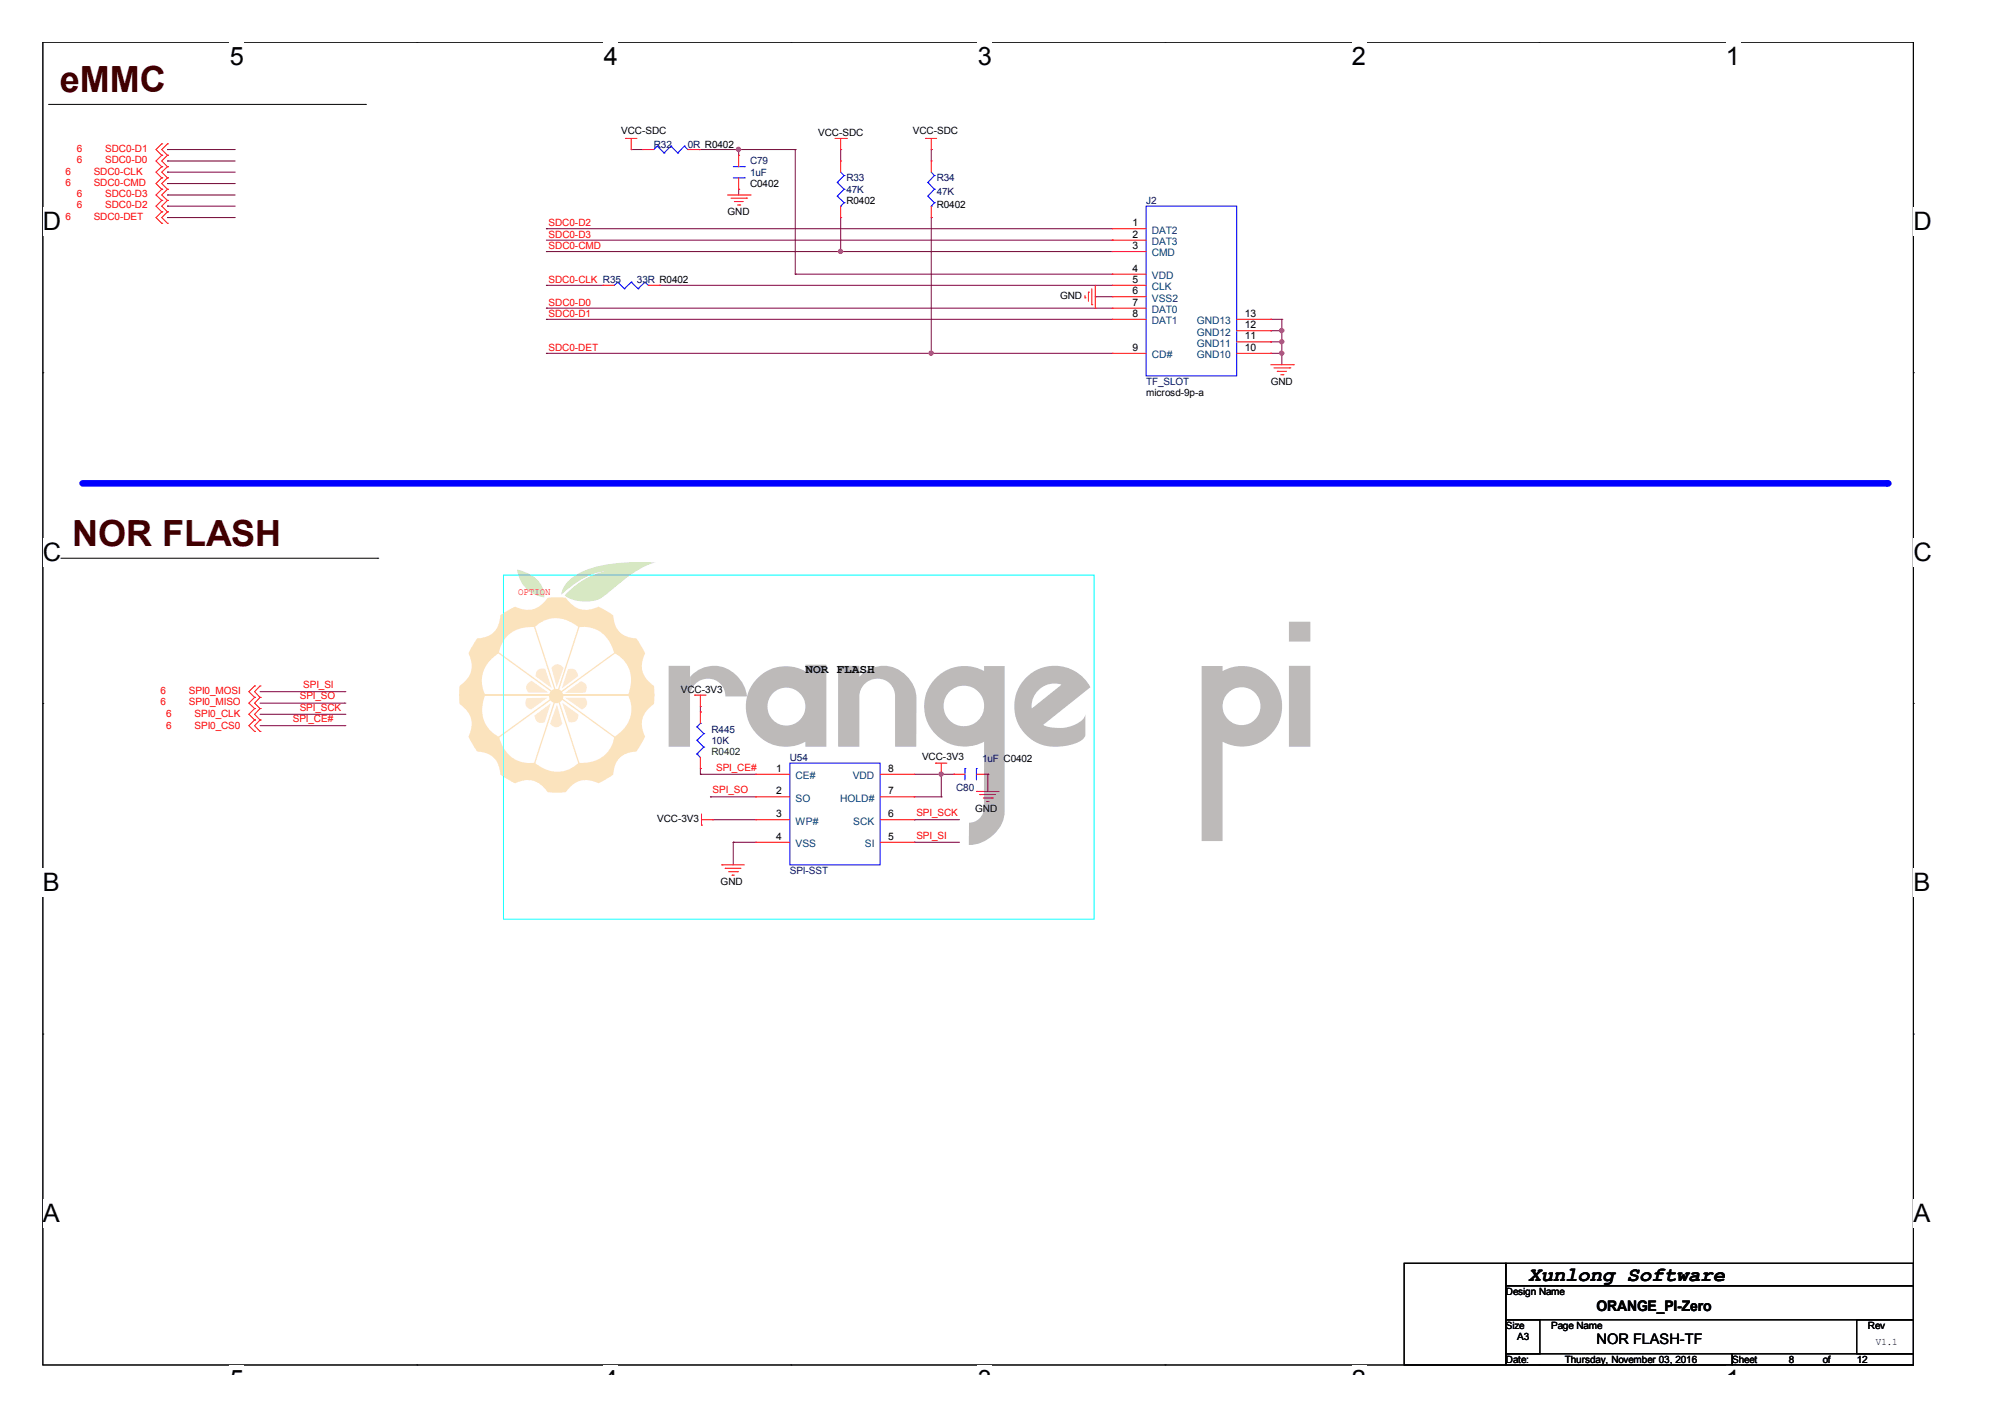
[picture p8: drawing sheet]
<svg xmlns="http://www.w3.org/2000/svg" width="297mm" height="210mm" viewBox="0 0 297 210" stroke-linecap="round" stroke-linejoin="round" font-family="sans-serif">
<path d="M6.3 6.2h277.2v196h-277.1z" fill="none" stroke="#000" stroke-width=".15"/>
<g fill="#fff">
<path d="M34 6.2h2.2v4.3h-2.2z"/>
<path d="M34 202.2h2.2v1.4h-2.2z"/>
</g>
<path d="M61.8 6.2h.1M61.8 202.2h.1" fill="none" stroke="#000" stroke-width=".15"/>
<g fill="#fff">
<path d="M89.5 6.2h2.1v4.3h-2.1z"/>
<path d="M89.5 202.2h2.1v1.4h-2.1z"/>
</g>
<path d="M117.2 6.2h.1M117.2 202.2h.1" fill="none" stroke="#000" stroke-width=".15"/>
<g fill="#fff">
<path d="M144.9 6.2h2.1v4.3h-2.1z"/>
<path d="M144.9 202.2h2.1v1.4h-2.1z"/>
</g>
<path d="M172.6 6.2h.1M172.6 202.2h.1" fill="none" stroke="#000" stroke-width=".15"/>
<g fill="#fff">
<path d="M200.3 6.2h2.1v4.3h-2.1z"/>
<path d="M200.3 202.2h2.1v1.4h-2.1z"/>
</g>
<path d="M228 6.2h.1M228 202.2h.1" fill="none" stroke="#000" stroke-width=".15"/>
<g fill="#fff">
<path d="M255.7 6.2h2.1v4.3h-2.1z"/>
<path d="M255.7 202.2h2.1v1.4h-2.1z"/>
<path d="M6.3 30.7h2.8v4.2h-2.8z"/>
<path d="M283.5 30.7h2.7v4.2h-2.7z"/>
<path d="M6.3 79.7h2.8v4.2h-2.8z"/>
<path d="M283.5 79.7h2.7v4.2h-2.7z"/>
</g>
<path d="M6.3 55.2h.1M283.5 55.2h.1" fill="none" stroke="#000" stroke-width=".15"/>
<g fill="#fff">
<path d="M6.3 128.7h2.6v4.2h-2.6z"/>
<path d="M283.5 128.7h2.5v4.2h-2.5z"/>
</g>
<path d="M6.3 104.2h.1M283.5 104.2h.1" fill="none" stroke="#000" stroke-width=".15"/>
<g fill="#fff">
<path d="M6.3 177.6h2.6v4.3h-2.6z"/>
<path d="M283.5 177.6h2.5v4.3h-2.5z"/>
</g>
<path d="M7.2 15.5h46.9M54.1 15.5h.1M6.3 153.2h.1M283.5 153.2h.1" fill="none" stroke="#000" stroke-width=".15"/>
<path d="M12.2 71.6h267.4" fill="none" stroke="#00f" stroke-width=".97"/>
<circle cx="279.6" cy="71.6" r=".49" fill="#00f"/>
<path d="M9 82.7h47M56 82.7h.1" fill="none" stroke="#000" stroke-width=".15"/>
<path d="M74.6 85.2h87.5v51h-87.5z" fill="none" stroke="#0ff" stroke-width=".15"/>
<path d="M138 52.3h.1M138 52.3h26.8" fill="none" stroke="#800040" stroke-width=".15"/>
<circle cx="137.9" cy="52.3" r=".32" fill="#f0f"/>
<circle cx="137.9" cy="52.3" r=".32" fill="none" stroke="#f0f" stroke-width=".15"/>
<g fill="none" stroke="#800040" stroke-width=".15">
<path d="M80.9 33.9h.1M80.9 37.3h.1M80.9 35.6h83.9M80.9 33.9h83.9M80.9 37.3h83.9M109.4 28h.1M109.4 28v.9M124.5 37.3h.1M164.8 35.6h.1M80.9 45.6h.1M80.9 47.3h.1M80.9 45.6h83.9"/>
<path d="M80.9 47.3h83.9"/>
</g>
<circle cx="124.5" cy="37.2" r=".32" fill="#f0f"/>
<circle cx="124.5" cy="37.2" r=".32" fill="none" stroke="#f0f" stroke-width=".15"/>
<g fill="none" stroke="#800040" stroke-width=".15">
<path d="M93.5 22.2h.1M93.5 22.2h1.7M103.6 22.2h14.2M103.6 22.2h.1M109.4 22.2h.1M109.4 22.2v.8M124.5 32.2h.1M124.5 22.2h.1M124.5 22.2v1.6M124.5 32.2v5.1M138 32.2h.1M138 22.2h.1"/>
<path d="M138 22.2v1.6M138 32.2v20.1M80.9 42.3h8.4M80.9 42.3h.1M97.7 42.3h.1M97.7 42.3h67.1M117.8 40.6h.1M117.8 40.6h47M188.3 52.3h1.6M188.3 52.3h.1M189.9 52.3h.1M189.9 52.3v1.7"/>
</g>
<circle cx="109.4" cy="22.1" r=".32" fill="#f0f"/>
<circle cx="109.4" cy="22.1" r=".32" fill="none" stroke="#f0f" stroke-width=".15"/>
<path d="M117.8 22.2h.1M117.8 22.2v18.4M189.9 50.6h.1M189.9 50.6v1.7" fill="none" stroke="#800040" stroke-width=".15"/>
<circle cx="189.9" cy="52.3" r=".32" fill="#f0f"/>
<circle cx="189.9" cy="52.3" r=".32" fill="none" stroke="#f0f" stroke-width=".15"/>
<circle cx="189.9" cy="50.6" r=".32" fill="#f0f"/>
<circle cx="189.9" cy="50.6" r=".32" fill="none" stroke="#f0f" stroke-width=".15"/>
<path d="M188.3 47.3h1.6M188.3 49h1.6M188.3 47.3h.1M188.3 49h.1" fill="none" stroke="#800040" stroke-width=".15"/>
<circle cx="189.9" cy="49" r=".32" fill="#f0f"/>
<circle cx="189.9" cy="49" r=".32" fill="none" stroke="#f0f" stroke-width=".15"/>
<g fill="none" stroke="#800040" stroke-width=".15">
<path d="M24.8 22.2h.1M24.8 23.8h.1M24.8 25.5h.1M24.8 27.2h.1M24.8 28.9h.1M24.8 30.5h.1M24.8 32.2h.1M24.8 22.2h10M24.8 23.8h10M24.8 25.5h10M24.8 27.2h10M24.8 28.9h10"/>
<path d="M24.8 30.5h10M24.8 32.2h10M80.9 52.3h57.1M80.9 52.3h.1M162.3 44h.1M162.3 44h2.5M188.3 50.6h.1M189.9 47.3h.1M189.9 49h.1M189.9 47.3v3.3h-1.6M38.5 104.2h12.6M38.5 105.8h12.6"/>
<path d="M38.5 102.5h12.6M38.5 107.5h12.6M51.1 104.2h.1M51.1 105.8h.1M51.1 102.5h.1M51.1 107.5h.1M103.8 114.7h8.2M103.8 114.7h.1M103.8 113.8h.1M103.8 105.5h.1M103.8 104.7v.8M103.8 113.8v.9"/>
<path d="M105.2 118h6.8M105.2 118h.1M135.4 114.7h5.9M135.4 118h4M139.4 114.7h.1M139.4 118h.1M139.4 114.7v3.3M141.3 114.7h.1M146.3 114.7h.1M146.3 114.7v2.5M105.6 121.4h6.4M105.6 121.4h.1"/>
<path d="M108.6 124.8h3.4M108.6 124.8h.1M108.6 124.8v3.3M135.4 124.8h6.8M135.4 121.4h6.8M135.4 124.8h.1M135.4 121.4h.1"/>
</g>
<circle cx="139.4" cy="114.7" r=".32" fill="#f0f"/>
<circle cx="139.4" cy="114.7" r=".32" fill="none" stroke="#f0f" stroke-width=".15"/>
<g fill="none" stroke="#f00" stroke-width=".15">
<path d="M24 28l-.9 .9 .9 .8M24 26.3l-.9 .9 .9 .8M24 24.7l-.9 .8 .9 .8M24 23l-.9 .8 .9 .9M24 21.3l-.9 .9 .9 .8M24 29.7l-.9 .8 .9 .9M24 31.4l-.9 .8 .9 .9M24 29.7h.1M24 28h.1M24 26.3h.1M24 24.7h.1M24 23h.1"/>
<path d="M24 21.3h.1M24 31.4h.1M24 33.1h.1M24.8 28l-.8 .9 .8 .8M24.8 26.3l-.8 .9 .8 .8M24.8 24.7l-.8 .8 .8 .8M24.8 23l-.8 .8 .8 .9M24.8 21.3l-.8 .9 .8 .8M24.8 29.7l-.8 .8 .8 .9M24.8 31.4l-.8 .8 .8 .9M24.8 29.7h.1M24.8 28h.1"/>
<path d="M24.8 26.3h.1M24.8 24.7h.1M24.8 23h.1M24.8 21.3h.1M24.8 31.4h.1M24.8 33.1h.1M92.7 20.5h.1M92.7 20.5h1.7M93.5 22.2h.1M93.5 20.5v1.7M95.2 22.2h1.7M95.2 22.2h.1"/>
<path d="M101.9 22.2h1.7M103.6 22.2h.1M107.8 28.9h3.3M108.3 29.4h2.3M108.8 29.9h.1M108.8 29.9h1.3M109.3 30.4h.3M109.4 28h.1M109.4 23h.1M109.4 23v1.7M109.4 26.3v1.7M109.6 30.4h.1"/>
<path d="M110.6 29.4h.1M111.1 28.9h.1M123.7 20.5h1.7M124.5 22.2h.1M124.5 23.8h.1M124.5 32.2h.1M124.5 20.5v1.7M124.5 23.8v1.7M124.5 30.5v1.7M125.4 20.5h.1M137.1 20.5h1.7M137.1 20.5h.1"/>
<path d="M138 22.2h.1M138 23.8h.1M138 32.2h.1M138 20.5v1.7M138 23.8v1.7M138 30.5v1.7M164.8 35.6h5M164.8 37.3h5M164.8 33.9h5M164.8 35.6h.1M164.8 37.3h.1M164.8 33.9h.1"/>
<path d="M89.3 42.3h.1M89.3 42.3h1.7M96.1 42.3h1.6M97.7 42.3h.1M160.7 44.1h.1M160.7 43.8v.3M161.2 43.3h.1M161.2 43.3v1.3M161.8 45.1h.1M161.8 42.8v2.3M162.3 45.6h.1M162.3 42.3v3.3"/>
<path d="M164.8 40.6h5M164.8 42.3h5M164.8 44h5M164.8 45.6h5M164.8 47.3h5M164.8 52.3h5M164.8 40.6h.1M164.8 42.3h.1M164.8 44h.1M164.8 45.6h.1M164.8 47.3h.1M164.8 52.3h.1"/>
<path d="M183.2 47.3h5.1M183.2 52.3h5.1M183.2 50.6h5.1M183.2 49h5.1M188.3 52.3h.1M188.3 50.6h.1M188.3 49h.1M188.3 47.3h.1M188.3 54h3.3M188.7 54.5h2.4M189.2 55h1.4M189.2 55h.1"/>
<path d="M189.7 55.5h.4M190.1 55.5h.1M191.1 54.5h.1M191.6 54h.1M37.7 101.6l-.8 .9 .8 .8M37.7 103.3l-.8 .9 .8 .8M37.7 105l-.8 .8 .8 .9M37.7 106.7l-.8 .8 .8 .8M37.7 101.6h.1M37.7 103.3h.1M37.7 105h.1M37.7 106.7h.1"/>
<path d="M37.7 108.3h.1M38.5 101.6h.1M38.5 103.3h.1M38.5 105h.1M38.5 106.7h.1M38.5 108.3h.1M38.5 101.6l-.8 .9 .8 .8M38.5 103.3l-.8 .9 .8 .8M38.5 105l-.8 .8 .8 .9M38.5 106.7l-.8 .8 .8 .8M102.9 103h1.7M102.9 103h.1"/>
<path d="M103.8 104.7h.1M103.8 113.8h.1M103.8 105.5h.1M103.8 103v1.7M103.8 105.5v1.7M103.8 112.2v1.6M112 114.7h5M112 118h5M112 114.7h.1M112 118h.1M130.4 114.7h5M130.4 118h5"/>
<path d="M135.4 118h.1M135.4 114.7h.1M138.6 113h1.7M138.6 113h.1M139.4 114.7h.1M139.4 113v1.7M141.3 114.7h1.7M141.3 114.7h.1M144.7 117.2h3.3M144.7 117.2h.1M144.7 114.7h1.6M145.2 117.7h2.3"/>
<path d="M145.2 117.7h.1M145.7 118.2h1.3M146.2 118.7h.1M146.2 118.7h.3M146.3 114.7h.1M147 118.2h.1M103.9 122.2h.1M103.9 121.4h1.7M103.9 120.6v1.6M105.6 121.4h.1M106.9 128.1h.1M106.9 128.1h3.4"/>
<path d="M107.4 128.6h.1M107.4 128.6h2.4M107.9 129.1h1.4M108.5 129.6h.3M108.5 129.6h.1M109.3 129.1h.1M112 121.4h5M112 124.8h5M112 121.4h.1M112 124.8h.1M130.4 121.4h5M130.4 124.8h5"/>
<path d="M135.4 124.8h.1M135.4 121.4h.1"/>
</g>
<path d="M208 187.1h15.1v15.1h-15.1zM223.1 187.1h60.4v3.4h-60.4zM223.1 190.5h60.4v5h-60.4zM223.1 195.5h5v5h-5zM275.1 195.5h8.4v5h-8.4zM223.1 200.5h33.5v1.7h-33.5zM256.6 200.5h26.9v1.7h-26.9z" fill="none" stroke="#000" stroke-width=".15"/>
<g fill="none" stroke="#00f" stroke-width=".15">
<path d="M97.4 21.6l-.5 .6M97.4 21.6h.1M97.4 21.6l1 1.1M98.4 22.7h.1M99.4 21.6l-1 1.1M99.4 21.6h.1M99.4 21.6l1 1.1M100.4 22.7h.1M101.4 21.6h.1M101.4 21.6l.5 .6M101.4 21.6l-1 1.1M101.9 22.2h.1"/>
<path d="M108.6 26.3h1.7M108.6 24.7h1.7M110.3 26.3h.1M110.3 24.7h.1M124 27h.1M124 29.1h.1M124 27l1.1 1M124 29.1l1.1 .9M124.5 30.5h.1M124.5 25.5l.6 .5M125.1 26h.1M125.1 28h.1"/>
<path d="M125.1 30h.1M125.1 26l-1.1 1M125.1 28l-1.1 1.1M125.1 30l-.6 .5M137.5 27h.1M137.5 29.1h.1M137.5 27l.9 1M137.5 29.1l.9 .9M138 30.5h.1M138 25.5l.4 .5M138.4 26h.1M138.4 28h.1"/>
<path d="M138.4 30h.1M138.4 26l-.9 1M138.4 28l-.9 1.1M138.4 30l-.4 .5M169.8 30.5h13.4v25.2h-13.4zM91.5 41.8l-.5 .5M91.5 41.8h.1M91.5 41.8l1 1M92.5 42.8h.1M93.5 41.8h.1M93.5 41.8l1 1M93.5 41.8l-1 1"/>
<path d="M94.5 42.8h.1M95.5 41.8l-1 1M95.5 41.8h.1M95.5 41.8l.6 .5M96.1 42.3h.1M103.3 111.7h.1M103.3 109.7h.1M103.3 107.7h.1M103.3 111.7l.5 .5M103.3 109.7l1 1M103.3 107.7l1 1M103.8 107.2l-.5 .5"/>
<path d="M103.8 107.2h.1M104.3 110.7l-1 1M104.3 108.7l-1 1M104.3 110.7h.1M104.3 108.7h.1M117 113h13.4v15.1h-13.4zM143 113.8h.1M143 113.8v1.7M144.7 113.8h.1M144.7 113.8v1.7"/>
</g>
<circle cx="137.9" cy="52.3" r=".32" fill="#f0f"/>
<circle cx="137.9" cy="52.3" r=".32" fill="none" stroke="#f0f" stroke-width=".15"/>
<circle cx="124.5" cy="37.2" r=".32" fill="#f0f"/>
<circle cx="124.5" cy="37.2" r=".32" fill="none" stroke="#f0f" stroke-width=".15"/>
<circle cx="109.4" cy="22.1" r=".32" fill="#f0f"/>
<circle cx="109.4" cy="22.1" r=".32" fill="none" stroke="#f0f" stroke-width=".15"/>
<circle cx="189.9" cy="52.3" r=".32" fill="#f0f"/>
<circle cx="189.9" cy="52.3" r=".32" fill="none" stroke="#f0f" stroke-width=".15"/>
<circle cx="189.9" cy="50.6" r=".32" fill="#f0f"/>
<circle cx="189.9" cy="50.6" r=".32" fill="none" stroke="#f0f" stroke-width=".15"/>
<circle cx="189.9" cy="49" r=".32" fill="#f0f"/>
<circle cx="189.9" cy="49" r=".32" fill="none" stroke="#f0f" stroke-width=".15"/>
<circle cx="139.4" cy="114.7" r=".32" fill="#f0f"/>
<circle cx="139.4" cy="114.7" r=".32" fill="none" stroke="#f0f" stroke-width=".15"/>
<g fill="#7bb537">
<path d="M84.3 86a8.7 8.7 0 0 1 4-2 29.6 29.6 0 0 1 8.9-.7 14.6 14.6 0 0 0-5.8 3.4l-.8 .7a5.7 5.7 0 0 1-3 1.7 5.6 5.6 0 0 1-4-.9 11.1 11.1 0 0 1 6.9-3.7 9.7 9.7 0 0 0-6.2 2.6l-1.2 1 .1-.3a3.7 3.7 0 0 1 1.1-1.8z"/>
<path d="M76.6 84.4a5.2 5.2 0 0 1 3.7 2.5l.2 .6 .1 1a4.7 4.7 0 0 1-4-4.1z"/>
</g>
<path d="M70.7 94.6a3.3 3.3 0 0 0 3.4-3.5l2.2-1.2a3.5 3.5 0 0 0 4.8-1.4h2.7a3.5 3.5 0 0 0 4.9 1.4l2.2 1.2a3.3 3.3 0 0 0 3.4 3.5l1.3 2.2a3.5 3.5 0 0 0 1.3 4.8v2.7a3.5 3.5 0 0 0-1.3 4.8l-1.3 2.2a3.3 3.3 0 0 0-3.4 3.5l-2.2 1.2a3.5 3.5 0 0 0-4.9 1.4h-2.7a3.5 3.5 0 0 0-4.8-1.4l-2.2-1.2a3.3 3.3 0 0 0-3.4-3.5l-1.3-2.2a3.5 3.5 0 0 0-1.3-4.8v-2.7a3.5 3.5 0 0 0 1.3-4.8z" fill="#f4a424"/>
<g fill="#fff">
<path d="M82.5 103l8.5-6.3a4.4 4.4 0 0 1 2.4 4.8l-.4 1.5z"/>
<path d="M85.7 92.9a4.4 4.4 0 0 1 4.8 2.5l.5 1.3-8.6 6.3z"/>
<path d="M79.3 92.8a4.4 4.4 0 0 1 5.2-.7l1.2 .8-3.2 10.1-3.3-10.1z"/>
<path d="M75 94.4a5 5 0 0 1 4.2-1.5l3.2 10-8.5-6.2v-.1a4.7 4.7 0 0 1 1.1-2.2z"/>
<path d="M72.8 97.7l1.1-1 8.5 6.3h-10.5a4.4 4.4 0 0 1 .9-5.3z"/>
<path d="M71.9 102.9h10.5l-8.5 6.2a4.4 4.4 0 0 1-2.4-4.7z"/>
<path d="M73.9 109.1l8.6-6.2-3.3 10.1a4.4 4.4 0 0 1-4.7-2.5z"/>
<path d="M82.5 102.9l3.2 10.1a4.4 4.4 0 0 1-5.3 .8l-1.2-.8z"/>
<path d="M82.5 103l8.5 6.2a4.4 4.4 0 0 1-3.8 3.7l-1.5 .1z"/>
<path d="M82.5 102.9h10.5a4.4 4.4 0 0 1-.8 5.3l-1.2 .9z"/>
</g>
<g fill="#f4a424">
<path d="M70.7 111.4l23.4-17 .1 .1-23.4 17z"/>
<circle cx="82.4" cy="103.1" r="1.06"/>
</g>
<path d="M68 103h29" fill="none" stroke="#f4a424" stroke-width=".18"/>
<g fill="#f4a424">
<path d="M86.9 89.2h.1l-8.9 27.6-.2-.1z"/>
<path d="M77.9 89.2h.2l8.9 27.5-.1 .1z"/>
<path d="M70.8 94.4l23.4 17-.1 .1-23.4-17z"/>
</g>
<g fill="#f5b664">
<path d="M81.7 98.9l.4-.4a1.08 1.08 0 0 1 1.4 .4l-1 2.9z"/>
<path d="M79.7 99.2a1.37 1.37 0 0 1 1.1-.1l.9 2.8-2.3-1.7v-.6z"/>
<path d="M78.2 101.3l.6-.5 2.4 1.8h-2.9l-.3-.6v-.4z"/>
<path d="M78.1 103.4h3l-2.4 1.7-.6-.3a1.08 1.08 0 0 1 0-1.4z"/>
<path d="M79.2 106l2.4-1.8-.9 2.8-.6 .1a1.08 1.08 0 0 1-.9-1.1z"/>
<path d="M82.5 104.3l.8 2.9-.4 .4a1.08 1.08 0 0 1-1.4-.4z"/>
<path d="M83.3 104.1l2.4 1.7-.1 .6a1.08 1.08 0 0 1-1.3 .6z"/>
<path d="M83.7 103.4h3l.3 .5a1.08 1.08 0 0 1-.8 1.2z"/>
<path d="M83.7 102.7l2.4-1.8 .5 .3a1.08 1.08 0 0 1 .1 1.4z"/>
<path d="M84.1 99.2l.6-.1a1.08 1.08 0 0 1 .9 1.1l-2.4 1.8z"/>
</g>
<g fill="#231916">
<path d="M124.2 98.6h3.1v1.6a4.8 4.8 0 0 1 7.8 1 4.4 4.4 0 0 1 .7 2.3l-.1 7.1h-3.1v-7.4a2.64 2.64 0 0 0-2.7-2.7 2.64 2.64 0 0 0-2.6 2.7v7.4h-3.1z"/>
<path d="M102.2 100.2v3a2.62 2.62 0 0 1 2.6-2.7 2.62 2.62 0 0 1 2.7 2.7h3.2a4.9 4.9 0 0 0-7.6-3.7zM99.1 98.6h3.1v12h-3.1z"/>
<path d="M113.7 104.7a2.81 2.81 0 0 0 5.6 0 2.81 2.81 0 0 0-5.6 0zM112.2 100.4a5.9 5.9 0 0 1 7.1-1v-.9h3.1v12.1h-3.1v-.7a6 6 0 0 1-7.6-1.7 6 6 0 0 1 .5-7.8z"/>
<path d="M139.8 104.6a3 3 0 0 0 6 0 3 3 0 0 0-6 0zM138.7 100.4a6 6 0 0 1 7.1-1v-.7h3v21.5a5.5 5.5 0 0 1-5.3 5l.1-3.3a2.22 2.22 0 0 0 2.2-2.2v-9.8a6 6 0 0 1-7.7-1.7 6 6 0 0 1 .6-7.8z"/>
<path d="M153.8 102.3a3.2 3.2 0 0 0-.9 2.6l4.4-3.5a3.4 3.4 0 0 0-3.5 .9zM152 100.4a6 6 0 0 1 9.5 1.4l-7 5.6a5.5 5.5 0 0 0 6-1l.3-.6v3.1a2.5 2.5 0 0 1-2 1.4 6.7 6.7 0 0 1-7.2-1.9 6 6 0 0 1 .4-8z"/>
<path d="M181.1 104.6a2.81 2.81 0 0 0 5.6 0 2.81 2.81 0 0 0-5.6 0zM178 98.7h3.1v.7a6 6 0 0 1 8.8 5.2 6 6 0 0 1-8.8 5.3v14.7h-3.1z"/>
<path d="M191 98.6v12h3.1v-12zM191 92.1h3.1v2.9h-3.1z"/>
</g>
<g font-size="5.3" fill="#400000">
<text x="8.8" y="13.6">eMMC</text>
<text x="10.7" y="80.9">NOR FLASH</text>
</g>
<g font-size="3.8">
<text x="34" y="9.6">5</text>
<text x="89.5" y="9.6">4</text>
<text x="144.9" y="9.6">3</text>
<text x="200.3" y="9.6">2</text>
<text x="255.7" y="9.6">1</text>
<text x="6.3" y="34.1">D</text>
<text x="283.5" y="34.1">D</text>
<text x="6.3" y="83.1">C</text>
<text x="283.5" y="83.1">C</text>
<text x="6.3" y="132.1">B</text>
<text x="283.5" y="132.1">B</text>
<text x="6.3" y="181">A</text>
<text x="283.5" y="181">A</text>
<text x="34" y="205.6">5</text>
<text x="89.5" y="205.6">4</text>
<text x="144.9" y="205.6">3</text>
<text x="200.3" y="205.6">2</text>
<text x="255.7" y="205.6">1</text>
</g>
<text font-size="3" x="226.4" y="189.7">Xunlong Software</text>
<g font-size="2.2">
<text x="236.5" y="194.2">ORANGE_PI-Zero</text>
<text x="236.5" y="199.2">NOR FLASH-TF</text>
</g>
<text font-size="1.8" x="119.3" y="99.6">NOR FLASH</text>
<g font-size="1.5" fill="#f00">
<text x="11.4" y="22.5">6</text>
<text x="15.6" y="22.5">SDC0-D1</text>
<text x="9.7" y="25.9">6</text>
<text x="9.7" y="27.5">6</text>
<text x="11.4" y="29.2">6</text>
<text x="11.4" y="24.2">6</text>
<text x="13.9" y="27.5">SDC0-CMD</text>
<text x="13.9" y="25.9">SDC0-CLK</text>
<text x="15.6" y="29.2">SDC0-D3</text>
<text x="15.6" y="24.2">SDC0-D0</text>
<text x="9.7" y="32.6">6</text>
<text x="11.4" y="30.9">6</text>
<text x="13.9" y="32.6">SDC0-DET</text>
<text x="15.6" y="30.9">SDC0-D2</text>
<text x="81.3" y="33.5">SDC0-D2</text>
<text x="81.3" y="35.2">SDC0-D3</text>
<text x="81.3" y="36.9">SDC0-CMD</text>
<text x="81.3" y="41.9">SDC0-CLK R35</text>
<text x="81.3" y="45.3">SDC0-D0</text>
<text x="81.3" y="47">SDC0-D1</text>
<text x="81.3" y="52">SDC0-DET</text>
<text x="76.8" y="88.1">OPTION</text>
<text x="44.9" y="101.9">SPI_SI</text>
<text x="23.8" y="102.8">6</text>
<text x="23.8" y="104.5">6</text>
<text x="24.6" y="106.1">6</text>
<text x="28" y="102.8">SPI0_MOSI</text>
<text x="28" y="104.5">SPI0_MISO</text>
<text x="28.8" y="106.1">SPI0_CLK</text>
<text x="43.4" y="106.9">SPI_CE#</text>
<text x="44.4" y="103.6">SPI_SO</text>
<text x="44.4" y="105.3">SPI_SCK</text>
<text x="24.6" y="108">6</text>
<text x="28.8" y="108">SPI0_CS0</text>
<text x="105.6" y="117.5">SPI_SO</text>
<text x="106.1" y="114.1">SPI_CE#</text>
<text x="135.8" y="124.2">SPI_SI</text>
<text x="135.8" y="120.9">SPI_SCK</text>
</g>
<g font-size="1.5">
<text x="92" y="19.8">VCC-SDC</text>
<text x="121.2" y="20.2">VCC-SDC</text>
<text x="135.3" y="19.8">VCC-SDC</text>
<text x="111.1" y="27.7">C0402</text>
<text x="107.8" y="31.9">GND</text>
<text x="125.4" y="30.2">R0402</text>
<text x="138.8" y="30.9">R0402</text>
<text x="167.8" y="35.2">2</text>
<text x="167.8" y="33.5">1</text>
<text x="167.8" y="36.9">3</text>
<text x="167.8" y="40.2">4</text>
<text x="167.8" y="41.9">5</text>
<text x="157.1" y="44.3">GND</text>
<text x="167.8" y="43.6">6</text>
<text x="167.8" y="45.3">7</text>
<text x="167.8" y="46.9">8</text>
<text x="184.4" y="46.9">13</text>
<text x="167.8" y="52">9</text>
<text x="184.4" y="52">10</text>
<text x="184.4" y="50.3">11</text>
<text x="184.4" y="48.6">12</text>
<text x="169.8" y="58.7">microsd-9p-a</text>
<text x="188.3" y="57">GND</text>
<text x="100.9" y="102.6">VCC-3V3</text>
<text x="136.6" y="112.5">VCC-3V3</text>
<text x="115" y="114.3">1</text>
<text x="115" y="117.7">2</text>
<text x="131.6" y="114.3">8</text>
<text x="131.6" y="117.7">7</text>
<text x="97.4" y="121.8">VCC-3V3</text>
<text x="115" y="121">3</text>
<text x="115" y="124.4">4</text>
<text x="131.6" y="124.4">5</text>
<text x="131.6" y="121">6</text>
<text x="144.5" y="120.2">GND</text>
<text x="106.8" y="131.2">GND</text>
<text x="223.1" y="191.8">Design Name</text>
<text x="223.1" y="196.9">Size</text>
<text x="229.8" y="196.9">Page Name</text>
<text x="276.7" y="196.9">Rev</text>
<text x="223.1" y="201.9">Date:</text>
<text x="224.8" y="198.5">A3</text>
<text x="231.8" y="201.9">Thursday, November 03, 2016</text>
<text x="256.6" y="201.9">Sheet</text>
<text x="265" y="201.9">8</text>
<text x="270" y="201.9">of</text>
<text x="275.1" y="201.9">12</text>
<text x="277.9" y="199.2">V1.1</text>
</g>
<g font-size="1.5" fill="#000080">
<text x="96.9" y="21.9">R32</text>
<text x="101.9" y="21.9">0R R0402</text>
<text x="111.1" y="24.4">C79</text>
<text x="111.1" y="26">1uF</text>
<text x="125.4" y="26.9">R33</text>
<text x="125.4" y="28.5">47K</text>
<text x="138.8" y="26.9">R34</text>
<text x="138.8" y="28.9">47K</text>
<text x="169.8" y="30.2">J2</text>
<text x="94.4" y="42">33R R0402</text>
<text x="169.8" y="57">TF_SLOT</text>
<text x="105.4" y="108.5">R445</text>
<text x="105.4" y="110.2">10K</text>
<text x="117" y="112.7">U54</text>
<text x="145.5" y="112.9">1uF C0402</text>
<text x="141.6" y="117.2">C80</text>
<text x="117" y="129.5">SPI-SST</text>
</g>
<g font-size="1.5" fill="#004080">
<text x="170.6" y="34.6">DAT2</text>
<text x="170.6" y="36.3">DAT3</text>
<text x="170.6" y="38">CMD</text>
<text x="170.6" y="41.3">VDD</text>
<text x="170.6" y="43">CLK</text>
<text x="170.6" y="44.7">VSS2</text>
<text x="170.6" y="46.4">DAT0</text>
<text x="170.6" y="48">DAT1</text>
<text x="170.6" y="53.1">CD#</text>
<text x="177.3" y="53.1">GND10</text>
<text x="177.3" y="51.4">GND11</text>
<text x="177.3" y="49.7">GND12</text>
<text x="177.3" y="48">GND13</text>
<text x="117.9" y="115.4">CE#</text>
<text x="117.9" y="118.8">SO</text>
<text x="124.5" y="118.8">HOLD#</text>
<text x="126.3" y="115.4">VDD</text>
<text x="117.9" y="122.1">WP#</text>
<text x="117.9" y="125.5">VSS</text>
<text x="126.4" y="122.1">SCK</text>
<text x="128.1" y="125.5">SI</text>
</g>
<text font-size="1.5" fill="#008000" x="105.4" y="111.9">R0402</text>
</svg>
